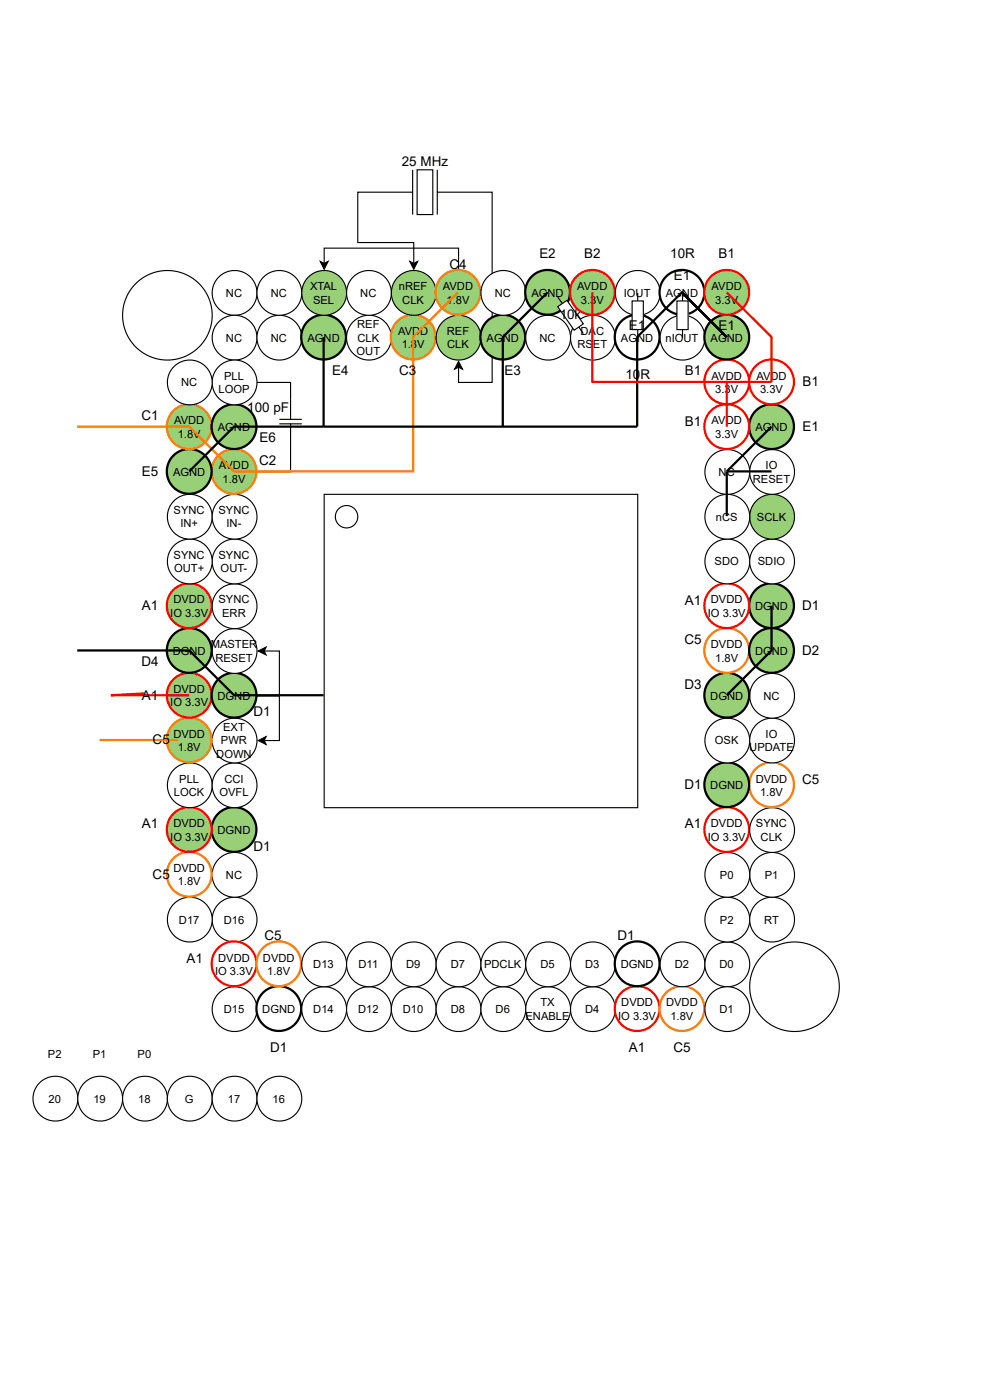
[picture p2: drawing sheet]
<svg xmlns="http://www.w3.org/2000/svg" width="210mm" height="297mm" viewBox="0 0 210 297" stroke-linecap="round" stroke-linejoin="round" font-family="sans-serif">
<path d="M102 40.8h2.3v40.3h-7.1v-3.2M97.2 76.7l.8 1.6-.8-.4-.8 .4z" fill="none" stroke="#000" stroke-width=".24"/>
<path d="M97.2 76.7l.8 1.6-.8-.4-.8 .4z" fill="#000"/>
<circle cx="49.7" cy="195.1" r="4.7" fill="#fff"/>
<circle cx="49.7" cy="195.1" r="4.7" fill="none" stroke="#000" stroke-width=".24"/>
<circle cx="40.2" cy="195.1" r="4.7" fill="#fff"/>
<circle cx="40.2" cy="195.1" r="4.7" fill="none" stroke="#000" stroke-width=".24"/>
<circle cx="49.7" cy="185.6" r="4.7" fill="#fff"/>
<circle cx="49.7" cy="185.6" r="4.7" fill="none" stroke="#000" stroke-width=".24"/>
<circle cx="40.1" cy="185.5" r="4.7" fill="#fff"/>
<circle cx="40.1" cy="185.5" r="4.7" fill="none" stroke="#ff8000" stroke-width=".47"/>
<circle cx="168.4" cy="209.3" r="9.5" fill="#fff"/>
<circle cx="168.4" cy="209.3" r="9.5" fill="none" stroke="#000" stroke-width=".24"/>
<circle cx="49.7" cy="214.1" r="4.7" fill="#fff"/>
<circle cx="49.7" cy="214.1" r="4.7" fill="none" stroke="#000" stroke-width=".24"/>
<circle cx="49.6" cy="204.5" r="4.7" fill="#fff"/>
<circle cx="49.6" cy="204.5" r="4.7" fill="none" stroke="#f00" stroke-width=".47"/>
<circle cx="59.1" cy="214" r="4.7" fill="#fff"/>
<circle cx="59.1" cy="214" r="4.7" fill="none" stroke="#000" stroke-width=".47"/>
<circle cx="59.1" cy="204.5" r="4.7" fill="#fff"/>
<circle cx="59.1" cy="204.5" r="4.7" fill="none" stroke="#ff8000" stroke-width=".47"/>
<circle cx="68.7" cy="214.1" r="4.7" fill="#fff"/>
<circle cx="68.7" cy="214.1" r="4.7" fill="none" stroke="#000" stroke-width=".24"/>
<circle cx="68.7" cy="204.6" r="4.7" fill="#fff"/>
<circle cx="68.7" cy="204.6" r="4.7" fill="none" stroke="#000" stroke-width=".24"/>
<circle cx="78.2" cy="214.1" r="4.7" fill="#fff"/>
<circle cx="78.2" cy="214.1" r="4.7" fill="none" stroke="#000" stroke-width=".24"/>
<circle cx="78.2" cy="204.6" r="4.7" fill="#fff"/>
<circle cx="78.2" cy="204.6" r="4.7" fill="none" stroke="#000" stroke-width=".24"/>
<circle cx="87.7" cy="214.1" r="4.7" fill="#fff"/>
<circle cx="87.7" cy="214.1" r="4.7" fill="none" stroke="#000" stroke-width=".24"/>
<circle cx="87.7" cy="204.6" r="4.7" fill="#fff"/>
<circle cx="87.7" cy="204.6" r="4.7" fill="none" stroke="#000" stroke-width=".24"/>
<circle cx="97.2" cy="214.1" r="4.7" fill="#fff"/>
<circle cx="97.2" cy="214.1" r="4.7" fill="none" stroke="#000" stroke-width=".24"/>
<circle cx="97.2" cy="204.6" r="4.7" fill="#fff"/>
<circle cx="97.2" cy="204.6" r="4.7" fill="none" stroke="#000" stroke-width=".24"/>
<circle cx="106.7" cy="214.1" r="4.7" fill="#fff"/>
<circle cx="106.7" cy="214.1" r="4.7" fill="none" stroke="#000" stroke-width=".24"/>
<circle cx="106.7" cy="204.6" r="4.7" fill="#fff"/>
<circle cx="106.7" cy="204.6" r="4.7" fill="none" stroke="#000" stroke-width=".24"/>
<circle cx="116.2" cy="214.1" r="4.7" fill="#fff"/>
<circle cx="116.2" cy="214.1" r="4.7" fill="none" stroke="#000" stroke-width=".24"/>
<circle cx="116.2" cy="204.6" r="4.7" fill="#fff"/>
<circle cx="116.2" cy="204.6" r="4.7" fill="none" stroke="#000" stroke-width=".24"/>
<circle cx="125.7" cy="214.1" r="4.7" fill="#fff"/>
<circle cx="125.7" cy="214.1" r="4.7" fill="none" stroke="#000" stroke-width=".24"/>
<circle cx="125.7" cy="204.6" r="4.7" fill="#fff"/>
<circle cx="125.7" cy="204.6" r="4.7" fill="none" stroke="#000" stroke-width=".24"/>
<circle cx="135.1" cy="214" r="4.7" fill="#fff"/>
<circle cx="135.1" cy="214" r="4.7" fill="none" stroke="#f00" stroke-width=".47"/>
<circle cx="135.1" cy="204.5" r="4.7" fill="#fff"/>
<circle cx="135.1" cy="204.5" r="4.7" fill="none" stroke="#000" stroke-width=".47"/>
<circle cx="144.6" cy="214" r="4.7" fill="#fff"/>
<circle cx="144.6" cy="214" r="4.7" fill="none" stroke="#ff8000" stroke-width=".47"/>
<circle cx="144.7" cy="204.6" r="4.7" fill="#fff"/>
<circle cx="144.7" cy="204.6" r="4.7" fill="none" stroke="#000" stroke-width=".24"/>
<circle cx="154.2" cy="204.6" r="4.7" fill="#fff"/>
<circle cx="154.2" cy="204.6" r="4.7" fill="none" stroke="#000" stroke-width=".24"/>
<circle cx="154.2" cy="214.1" r="4.7" fill="#fff"/>
<circle cx="154.2" cy="214.1" r="4.7" fill="none" stroke="#000" stroke-width=".24"/>
<circle cx="154.2" cy="195.1" r="4.7" fill="#fff"/>
<circle cx="154.2" cy="195.1" r="4.7" fill="none" stroke="#000" stroke-width=".24"/>
<circle cx="163.7" cy="195.1" r="4.7" fill="#fff"/>
<circle cx="163.7" cy="195.1" r="4.7" fill="none" stroke="#000" stroke-width=".24"/>
<circle cx="163.7" cy="185.6" r="4.7" fill="#fff"/>
<circle cx="163.7" cy="185.6" r="4.7" fill="none" stroke="#000" stroke-width=".24"/>
<circle cx="154.2" cy="185.6" r="4.7" fill="#fff"/>
<circle cx="154.2" cy="185.6" r="4.7" fill="none" stroke="#000" stroke-width=".24"/>
<circle cx="154.1" cy="176" r="4.7" fill="#fff"/>
<circle cx="154.1" cy="176" r="4.7" fill="none" stroke="#f00" stroke-width=".47"/>
<circle cx="163.7" cy="176.1" r="4.7" fill="#fff"/>
<circle cx="163.7" cy="176.1" r="4.7" fill="none" stroke="#000" stroke-width=".24"/>
<circle cx="163.6" cy="166.5" r="4.7" fill="#fff"/>
<circle cx="163.6" cy="166.5" r="4.7" fill="none" stroke="#ff8000" stroke-width=".47"/>
<circle cx="154.1" cy="166.5" r="4.7" fill="#97d077"/>
<circle cx="154.1" cy="166.5" r="4.7" fill="none" stroke="#000" stroke-width=".47"/>
<circle cx="154.2" cy="157.1" r="4.7" fill="#fff"/>
<circle cx="154.2" cy="157.1" r="4.7" fill="none" stroke="#000" stroke-width=".24"/>
<circle cx="163.7" cy="157.1" r="4.7" fill="#fff"/>
<circle cx="163.7" cy="157.1" r="4.7" fill="none" stroke="#000" stroke-width=".24"/>
<circle cx="163.7" cy="147.6" r="4.7" fill="#fff"/>
<circle cx="163.7" cy="147.6" r="4.7" fill="none" stroke="#000" stroke-width=".24"/>
<circle cx="154.1" cy="147.5" r="4.7" fill="#97d077"/>
<circle cx="154.1" cy="147.5" r="4.7" fill="none" stroke="#000" stroke-width=".47"/>
<circle cx="154.1" cy="138" r="4.7" fill="#fff"/>
<circle cx="154.1" cy="138" r="4.7" fill="none" stroke="#ff8000" stroke-width=".47"/>
<circle cx="163.6" cy="138" r="4.7" fill="#97d077"/>
<circle cx="163.6" cy="138" r="4.7" fill="none" stroke="#000" stroke-width=".47"/>
<circle cx="163.6" cy="128.5" r="4.7" fill="#97d077"/>
<circle cx="163.6" cy="128.5" r="4.7" fill="none" stroke="#000" stroke-width=".47"/>
<circle cx="154.1" cy="128.5" r="4.7" fill="#fff"/>
<circle cx="154.1" cy="128.5" r="4.7" fill="none" stroke="#f00" stroke-width=".47"/>
<circle cx="154.2" cy="119.1" r="4.7" fill="#fff"/>
<circle cx="154.2" cy="119.1" r="4.7" fill="none" stroke="#000" stroke-width=".24"/>
<circle cx="163.7" cy="119.1" r="4.7" fill="#fff"/>
<circle cx="163.7" cy="119.1" r="4.7" fill="none" stroke="#000" stroke-width=".24"/>
<circle cx="163.7" cy="109.6" r="4.7" fill="#97d077"/>
<circle cx="163.7" cy="109.6" r="4.7" fill="none" stroke="#000" stroke-width=".24"/>
<circle cx="154.2" cy="109.6" r="4.7" fill="#fff"/>
<circle cx="154.2" cy="109.6" r="4.7" fill="none" stroke="#000" stroke-width=".24"/>
<circle cx="154.2" cy="100.1" r="4.7" fill="#fff"/>
<circle cx="154.2" cy="100.1" r="4.7" fill="none" stroke="#000" stroke-width=".24"/>
<circle cx="163.7" cy="100.1" r="4.7" fill="#fff"/>
<circle cx="163.7" cy="100.1" r="4.7" fill="none" stroke="#000" stroke-width=".24"/>
<circle cx="163.6" cy="90.5" r="4.7" fill="#97d077"/>
<circle cx="163.6" cy="90.5" r="4.7" fill="none" stroke="#000" stroke-width=".47"/>
<circle cx="154.1" cy="90.5" r="4.7" fill="#fff"/>
<circle cx="154.1" cy="90.5" r="4.7" fill="none" stroke="#f00" stroke-width=".47"/>
<circle cx="35.5" cy="66.9" r="9.5" fill="#fff"/>
<circle cx="35.5" cy="66.9" r="9.5" fill="none" stroke="#000" stroke-width=".24"/>
<circle cx="49.7" cy="62.1" r="4.7" fill="#fff"/>
<circle cx="49.7" cy="62.1" r="4.7" fill="none" stroke="#000" stroke-width=".24"/>
<circle cx="49.7" cy="71.6" r="4.7" fill="#fff"/>
<circle cx="49.7" cy="71.6" r="4.7" fill="none" stroke="#000" stroke-width=".24"/>
<circle cx="59.2" cy="71.6" r="4.7" fill="#fff"/>
<circle cx="59.2" cy="71.6" r="4.7" fill="none" stroke="#000" stroke-width=".24"/>
<circle cx="59.2" cy="62.1" r="4.7" fill="#fff"/>
<circle cx="59.2" cy="62.1" r="4.7" fill="none" stroke="#000" stroke-width=".24"/>
<circle cx="68.6" cy="71.5" r="4.7" fill="#97d077"/>
<circle cx="68.6" cy="71.5" r="4.7" fill="none" stroke="#000" stroke-width=".47"/>
<circle cx="68.7" cy="62.1" r="4.7" fill="#97d077"/>
<circle cx="68.7" cy="62.1" r="4.7" fill="none" stroke="#000" stroke-width=".24"/>
<circle cx="78.2" cy="71.6" r="4.7" fill="#fff"/>
<circle cx="78.2" cy="71.6" r="4.7" fill="none" stroke="#000" stroke-width=".24"/>
<circle cx="78.2" cy="62.1" r="4.7" fill="#fff"/>
<circle cx="78.2" cy="62.1" r="4.7" fill="none" stroke="#000" stroke-width=".24"/>
<circle cx="87.6" cy="71.5" r="4.7" fill="#97d077"/>
<circle cx="87.6" cy="71.5" r="4.7" fill="none" stroke="#ff8000" stroke-width=".47"/>
<circle cx="87.7" cy="62.1" r="4.7" fill="#97d077"/>
<circle cx="87.7" cy="62.1" r="4.7" fill="none" stroke="#000" stroke-width=".24"/>
<circle cx="97.2" cy="71.6" r="4.7" fill="#97d077"/>
<g fill="none" stroke="#000" stroke-width=".24">
<path d="M67.9 55.5l.8 .4 .9-.4-.9 1.6zM68.7 55.9v-3.3h28.5v4.8"/>
<circle cx="97.2" cy="71.6" r="4.7"/>
</g>
<path d="M67.9 55.5l.8 .4 .9-.4-.9 1.6z" fill="#000"/>
<circle cx="97.1" cy="62" r="4.7" fill="#97d077"/>
<circle cx="97.1" cy="62" r="4.7" fill="none" stroke="#ff8000" stroke-width=".47"/>
<circle cx="106.6" cy="71.5" r="4.7" fill="#97d077"/>
<circle cx="106.6" cy="71.5" r="4.7" fill="none" stroke="#000" stroke-width=".47"/>
<circle cx="106.7" cy="62.1" r="4.7" fill="#fff"/>
<circle cx="106.7" cy="62.1" r="4.7" fill="none" stroke="#000" stroke-width=".24"/>
<circle cx="116.2" cy="71.6" r="4.7" fill="#fff"/>
<circle cx="116.2" cy="71.6" r="4.7" fill="none" stroke="#000" stroke-width=".24"/>
<circle cx="116.1" cy="62" r="4.7" fill="#97d077"/>
<circle cx="116.1" cy="62" r="4.7" fill="none" stroke="#000" stroke-width=".47"/>
<circle cx="125.7" cy="71.6" r="4.7" fill="#fff"/>
<circle cx="125.7" cy="71.6" r="4.7" fill="none" stroke="#000" stroke-width=".24"/>
<circle cx="125.6" cy="62" r="4.7" fill="#97d077"/>
<circle cx="125.6" cy="62" r="4.7" fill="none" stroke="#f00" stroke-width=".47"/>
<circle cx="135.1" cy="71.5" r="4.7" fill="#fff"/>
<circle cx="135.1" cy="71.5" r="4.7" fill="none" stroke="#000" stroke-width=".47"/>
<circle cx="135.2" cy="62.1" r="4.7" fill="#fff"/>
<circle cx="135.2" cy="62.1" r="4.7" fill="none" stroke="#000" stroke-width=".24"/>
<circle cx="144.7" cy="71.6" r="4.7" fill="#fff"/>
<circle cx="144.7" cy="71.6" r="4.7" fill="none" stroke="#000" stroke-width=".24"/>
<circle cx="144.6" cy="62" r="4.7" fill="#fff"/>
<circle cx="144.6" cy="62" r="4.7" fill="none" stroke="#000" stroke-width=".47"/>
<circle cx="154.1" cy="81" r="4.7" fill="#fff"/>
<circle cx="154.1" cy="81" r="4.7" fill="none" stroke="#f00" stroke-width=".47"/>
<circle cx="154.1" cy="71.5" r="4.7" fill="#97d077"/>
<circle cx="154.1" cy="71.5" r="4.7" fill="none" stroke="#000" stroke-width=".47"/>
<circle cx="154.1" cy="62" r="4.7" fill="#97d077"/>
<circle cx="154.1" cy="62" r="4.7" fill="none" stroke="#f00" stroke-width=".47"/>
<circle cx="163.6" cy="81" r="4.7" fill="#fff"/>
<circle cx="163.6" cy="81" r="4.7" fill="none" stroke="#f00" stroke-width=".47"/>
<circle cx="49.6" cy="176" r="4.7" fill="#97d077"/>
<circle cx="49.6" cy="176" r="4.7" fill="none" stroke="#000" stroke-width=".47"/>
<circle cx="40.1" cy="176" r="4.7" fill="#97d077"/>
<circle cx="40.1" cy="176" r="4.7" fill="none" stroke="#f00" stroke-width=".47"/>
<circle cx="40.2" cy="166.6" r="4.7" fill="#fff"/>
<circle cx="40.2" cy="166.6" r="4.7" fill="none" stroke="#000" stroke-width=".24"/>
<circle cx="49.7" cy="166.6" r="4.7" fill="#fff"/>
<circle cx="49.7" cy="166.6" r="4.7" fill="none" stroke="#000" stroke-width=".24"/>
<circle cx="49.7" cy="157.1" r="4.7" fill="#fff"/>
<circle cx="49.7" cy="157.1" r="4.7" fill="none" stroke="#000" stroke-width=".24"/>
<circle cx="40.1" cy="157" r="4.7" fill="#97d077"/>
<circle cx="40.1" cy="157" r="4.7" fill="none" stroke="#ff8000" stroke-width=".47"/>
<circle cx="40.1" cy="147.5" r="4.7" fill="#97d077"/>
<circle cx="40.1" cy="147.5" r="4.7" fill="none" stroke="#f00" stroke-width=".47"/>
<circle cx="49.6" cy="147.5" r="4.7" fill="#97d077"/>
<circle cx="49.6" cy="147.5" r="4.7" fill="none" stroke="#000" stroke-width=".47"/>
<circle cx="49.7" cy="138.1" r="4.7" fill="#fff"/>
<circle cx="49.7" cy="138.1" r="4.7" fill="none" stroke="#000" stroke-width=".24"/>
<circle cx="40.1" cy="138" r="4.7" fill="#97d077"/>
<circle cx="40.1" cy="138" r="4.7" fill="none" stroke="#000" stroke-width=".47"/>
<circle cx="40.1" cy="128.5" r="4.7" fill="#97d077"/>
<circle cx="40.1" cy="128.5" r="4.7" fill="none" stroke="#f00" stroke-width=".47"/>
<circle cx="49.7" cy="128.6" r="4.7" fill="#fff"/>
<circle cx="49.7" cy="128.6" r="4.7" fill="none" stroke="#000" stroke-width=".24"/>
<circle cx="49.7" cy="119.1" r="4.7" fill="#fff"/>
<circle cx="49.7" cy="119.1" r="4.7" fill="none" stroke="#000" stroke-width=".24"/>
<circle cx="40.2" cy="119.1" r="4.7" fill="#fff"/>
<circle cx="40.2" cy="119.1" r="4.7" fill="none" stroke="#000" stroke-width=".24"/>
<circle cx="40.2" cy="109.6" r="4.7" fill="#fff"/>
<circle cx="40.2" cy="109.6" r="4.7" fill="none" stroke="#000" stroke-width=".24"/>
<circle cx="49.7" cy="109.6" r="4.7" fill="#fff"/>
<circle cx="49.7" cy="109.6" r="4.7" fill="none" stroke="#000" stroke-width=".24"/>
<circle cx="49.6" cy="100" r="4.7" fill="#97d077"/>
<circle cx="49.6" cy="100" r="4.7" fill="none" stroke="#ff8000" stroke-width=".47"/>
<circle cx="40.1" cy="100" r="4.7" fill="#97d077"/>
<circle cx="40.1" cy="100" r="4.7" fill="none" stroke="#000" stroke-width=".47"/>
<circle cx="40.1" cy="90.5" r="4.7" fill="#97d077"/>
<circle cx="40.1" cy="90.5" r="4.7" fill="none" stroke="#ff8000" stroke-width=".47"/>
<circle cx="49.6" cy="90.5" r="4.7" fill="#97d077"/>
<circle cx="49.6" cy="90.5" r="4.7" fill="none" stroke="#000" stroke-width=".47"/>
<circle cx="49.7" cy="81.1" r="4.7" fill="#fff"/>
<circle cx="49.7" cy="81.1" r="4.7" fill="none" stroke="#000" stroke-width=".24"/>
<circle cx="40.2" cy="81.1" r="4.7" fill="#fff"/>
<circle cx="40.2" cy="81.1" r="4.7" fill="none" stroke="#000" stroke-width=".24"/>
<path d="M68.7 104.9h66.5v66.5h-66.5z" fill="#fff"/>
<path d="M68.7 104.9h66.5v66.5h-66.5z" fill="none" stroke="#000" stroke-width=".24"/>
<circle cx="73.5" cy="109.6" r="2.37" fill="#fff"/>
<g fill="none" stroke="#000" stroke-width=".24">
<path d="M78.2 40.8h-2.4v10.7h11.9v4.4M86.9 55.5l.8 .4 .9-.4-.9 1.6z"/>
<circle cx="73.5" cy="109.6" r="2.37"/>
</g>
<path d="M86.9 55.5l.8 .4 .9-.4-.9 1.6z" fill="#000"/>
<path d="M88.4 36h3.4v9.5h-3.4z" fill="#fff"/>
<path d="M87.5 36v9.5M88.4 36h3.4v9.5h-3.4zM92.7 36v9.5M78.2 40.8h9.3M92.7 40.8h9.3M54.5 81.1h7.1v7.9M59.2 89.9h4.8M59.2 89h4.8M61.6 89.9v10.2h-7.1" fill="none" stroke="#000" stroke-width=".24"/>
<path d="M134 63.8h2.4v6.1h-2.4z" fill="#fff"/>
<path d="M134 63.8h2.4v6.1h-2.4zM135.2 62.1v1.7M135.2 69.9v1.7" fill="none" stroke="#000" stroke-width=".24"/>
<path d="M143.5 63.8h2.4v6.1h-2.4z" fill="#fff"/>
<path d="M143.5 63.8h2.4v6.1h-2.4zM144.7 62.1v1.7M144.7 69.9v1.7" fill="none" stroke="#000" stroke-width=".24"/>
<path d="M97.1 62l-9.5 9.5v28.5h-38l-9.5-9.5h-23.7" fill="none" stroke="#ff8000" stroke-width=".47"/>
<path d="M68.6 71.5v19M116.1 62l-9.5 9.5v19M144.6 62l9.5 9.5-9.5-9.5-9.5 9.5v19h-66.5M68.6 90.5h-19l-9.5 9.5M16.4 138h23.7l9.5 9.5h19" fill="none" stroke="#000" stroke-width=".47"/>
<path d="M125.6 62v19h28.5v9.5M154.1 62l9.5 9.5v9.5h-9.5" fill="none" stroke="#f00" stroke-width=".47"/>
<path d="M118.2 65.1l2-1.4 3.5 5-2 1.4z" fill="#fff"/>
<path d="M118.2 63l1 1.4M118.2 65.1l2-1.4 3.5 5-2 1.4zM122.7 69.4l1 1.4M54.7 138.1l1.7-.8-.4 .8 .4 .8zM56 138.1h3.2v9.5h-4.7h4.7v9.5h-3.2M54.7 157.1l1.7-.8-.4 .8 .4 .8z" fill="none" stroke="#000" stroke-width=".24"/>
<path d="M163.6 90.5l-9.5 9.5M154.1 100v9.5M154.1 100h9.5M163.6 128.5v9.5l-9.5 9.5" fill="none" stroke="#000" stroke-width=".47"/>
<path d="M30.6 147.1l-7.1 .4h16.6" fill="none" stroke="#f00" stroke-width=".47"/>
<path d="M54.7 138.1l1.7-.8-.4 .8 .4 .8zM54.7 157.1l1.7-.8-.4 .8 .4 .8z" fill="#000"/>
<path d="M21.1 157h16.6" fill="none" stroke="#ff8000" stroke-width=".47"/>
<circle cx="11.7" cy="233.1" r="4.7" fill="#fff"/>
<circle cx="11.7" cy="233.1" r="4.7" fill="none" stroke="#000" stroke-width=".24"/>
<circle cx="21.2" cy="233.1" r="4.7" fill="#fff"/>
<circle cx="21.2" cy="233.1" r="4.7" fill="none" stroke="#000" stroke-width=".24"/>
<circle cx="30.7" cy="233.1" r="4.7" fill="#fff"/>
<circle cx="30.7" cy="233.1" r="4.7" fill="none" stroke="#000" stroke-width=".24"/>
<circle cx="40.2" cy="233.1" r="4.7" fill="#fff"/>
<circle cx="40.2" cy="233.1" r="4.7" fill="none" stroke="#000" stroke-width=".24"/>
<circle cx="49.7" cy="233.1" r="4.7" fill="#fff"/>
<circle cx="49.7" cy="233.1" r="4.7" fill="none" stroke="#000" stroke-width=".24"/>
<circle cx="59.2" cy="233.1" r="4.7" fill="#fff"/>
<circle cx="59.2" cy="233.1" r="4.7" fill="none" stroke="#000" stroke-width=".24"/>
<g font-size="2.8">
<text x="85.2" y="35.2">25 MHz</text>
<text x="95.3" y="57">C4</text>
<text x="114.3" y="54.7">E2</text>
<text x="123.8" y="54.7">B2</text>
<text x="142.1" y="54.7">10R</text>
<text x="142.8" y="59.4">E1</text>
<text x="152.3" y="54.7">B1</text>
<text x="118.7" y="67.7">10k</text>
<text x="133.3" y="70.1">E1</text>
<text x="152.3" y="70.1">E1</text>
<text x="70.4" y="79.6">E4</text>
<text x="84.6" y="79.6">C3</text>
<text x="107" y="79.6">E3</text>
<text x="132.6" y="80.3">10R</text>
<text x="145.2" y="79.6">B1</text>
<text x="170.1" y="82">B1</text>
<text x="30" y="89.1">C1</text>
<text x="52.4" y="87.4">100 pF</text>
<text x="55" y="93.8">E6</text>
<text x="145.2" y="90.3">B1</text>
<text x="170.1" y="91.5">E1</text>
<text x="30.1" y="101">E5</text>
<text x="54.9" y="98.6">C2</text>
<text x="30.1" y="129.4">A1</text>
<text x="145.2" y="128.3">A1</text>
<text x="170.1" y="129.4">D1</text>
<text x="145.1" y="136.6">C5</text>
<text x="30" y="141.3">D4</text>
<text x="170.1" y="138.9">D2</text>
<text x="30.1" y="148.4">A1</text>
<text x="145.1" y="146.1">D3</text>
<text x="53.7" y="152">D1</text>
<text x="32.4" y="157.9">C5</text>
<text x="145.1" y="167.4">D1</text>
<text x="170.1" y="166.2">C5</text>
<text x="30.1" y="175.7">A1</text>
<text x="145.2" y="175.7">A1</text>
<text x="53.7" y="180.5">D1</text>
<text x="32.4" y="186.4">C5</text>
<text x="56.1" y="199.5">C5</text>
<text x="130.9" y="199.5">D1</text>
<text x="39.6" y="204.2">A1</text>
<text x="57.3" y="223.2">D1</text>
<text x="133.3" y="223.2">A1</text>
<text x="142.8" y="223.2">C5</text>
</g>
<g font-size="2.4">
<text x="47.9" y="63">NC</text>
<text x="57.4" y="63">NC</text>
<text x="65.7" y="61.5">XTAL</text>
<text x="66.4" y="64.4">SEL</text>
<text x="76.4" y="63">NC</text>
<text x="84.6" y="61.5">nREF</text>
<text x="85.3" y="64.4">CLK</text>
<text x="93.9" y="61.5">AVDD</text>
<text x="94.7" y="64.4">1.8V</text>
<text x="104.9" y="63">NC</text>
<text x="112.7" y="63">AGND</text>
<text x="122.4" y="61.5">AVDD</text>
<text x="123.1" y="64.4">3.3V</text>
<text x="132.2" y="63">IOUT</text>
<text x="141.2" y="63">AGND</text>
<text x="150.9" y="61.5">AVDD</text>
<text x="151.6" y="64.4">3.3V</text>
<text x="75.7" y="69.6">REF</text>
<text x="84.4" y="71">AVDD</text>
<text x="94.7" y="71">REF</text>
<text x="123.1" y="71">DAC</text>
<text x="47.9" y="72.5">NC</text>
<text x="57.4" y="72.5">NC</text>
<text x="65.2" y="72.5">AGND</text>
<text x="75.6" y="75.3">OUT</text>
<text x="75.8" y="72.5">CLK</text>
<text x="85.2" y="73.9">1.8V</text>
<text x="94.8" y="73.9">CLK</text>
<text x="103.2" y="72.5">AGND</text>
<text x="114.4" y="72.5">NC</text>
<text x="122.4" y="73.9">RSET</text>
<text x="131.7" y="72.5">AGND</text>
<text x="141.1" y="72.5">nIOUT</text>
<text x="150.6" y="72.5">AGND</text>
<text x="38.4" y="82">NC</text>
<text x="46.3" y="83.4">LOOP</text>
<text x="47.5" y="80.5">PLL</text>
<text x="150.9" y="80.5">AVDD</text>
<text x="151.6" y="83.4">3.3V</text>
<text x="160.4" y="80.5">AVDD</text>
<text x="161.1" y="83.4">3.3V</text>
<text x="36.9" y="90">AVDD</text>
<text x="37.7" y="92.9">1.8V</text>
<text x="46.2" y="91.5">AGND</text>
<text x="150.9" y="90">AVDD</text>
<text x="151.6" y="92.9">3.3V</text>
<text x="160.1" y="91.5">AGND</text>
<text x="36.7" y="101">AGND</text>
<text x="46.4" y="99.5">AVDD</text>
<text x="152.4" y="101">NC</text>
<text x="162.3" y="99.5">IO</text>
<text x="47.2" y="102.4">1.8V</text>
<text x="159.6" y="102.4">RESET</text>
<text x="36.8" y="109">SYNC</text>
<text x="38.2" y="111.9">IN+</text>
<text x="46.3" y="109">SYNC</text>
<text x="48" y="111.9">IN-</text>
<text x="151.8" y="110.5">nCS</text>
<text x="160.5" y="110.5">SCLK</text>
<text x="36.8" y="118.5">SYNC</text>
<text x="46.3" y="118.5">SYNC</text>
<text x="151.5" y="120">SDO</text>
<text x="160.7" y="120">SDIO</text>
<text x="36.9" y="121.4">OUT+</text>
<text x="46.8" y="121.4">OUT-</text>
<text x="36.1" y="130.9">IO 3.3V</text>
<text x="36.8" y="128">DVDD</text>
<text x="46.3" y="128">SYNC</text>
<text x="47.1" y="130.9">ERR</text>
<text x="150.1" y="130.9">IO 3.3V</text>
<text x="150.7" y="128">DVDD</text>
<text x="160.1" y="129.4">DGND</text>
<text x="44.7" y="137.5">MASTER</text>
<text x="150.7" y="137.5">DVDD</text>
<text x="36.6" y="138.9">DGND</text>
<text x="45.7" y="140.4">RESET</text>
<text x="151.6" y="140.4">1.8V</text>
<text x="160.1" y="138.9">DGND</text>
<text x="36.1" y="149.9">IO 3.3V</text>
<text x="36.8" y="147">DVDD</text>
<text x="46.1" y="148.4">DGND</text>
<text x="150.6" y="148.4">DGND</text>
<text x="161.9" y="148.4">NC</text>
<text x="47.3" y="155.1">EXT</text>
<text x="36.8" y="156.5">DVDD</text>
<text x="37.7" y="159.4">1.8V</text>
<text x="45.9" y="160.8">DOWN</text>
<text x="46.8" y="157.9">PWR</text>
<text x="151.6" y="157.9">OSK</text>
<text x="158.8" y="159.4">UPDATE</text>
<text x="162.3" y="156.5">IO</text>
<text x="38" y="166">PLL</text>
<text x="47.6" y="166">CCI</text>
<text x="150.6" y="167.4">DGND</text>
<text x="160.2" y="166">DVDD</text>
<text x="36.9" y="168.9">LOCK</text>
<text x="46.5" y="168.9">OVFL</text>
<text x="161.1" y="168.9">1.8V</text>
<text x="36.1" y="178.4">IO 3.3V</text>
<text x="36.8" y="175.5">DVDD</text>
<text x="46.1" y="176.9">DGND</text>
<text x="150.1" y="178.4">IO 3.3V</text>
<text x="150.7" y="175.5">DVDD</text>
<text x="160.3" y="175.5">SYNC</text>
<text x="161.3" y="178.4">CLK</text>
<text x="36.8" y="185">DVDD</text>
<text x="37.7" y="187.9">1.8V</text>
<text x="47.9" y="186.4">NC</text>
<text x="152.6" y="186.4">P0</text>
<text x="162.1" y="186.4">P1</text>
<text x="37.9" y="195.9">D17</text>
<text x="47.4" y="195.9">D16</text>
<text x="152.6" y="195.9">P2</text>
<text x="162" y="195.9">RT</text>
<text x="46.3" y="204">DVDD</text>
<text x="55.7" y="204">DVDD</text>
<text x="45.6" y="206.8">IO 3.3V</text>
<text x="56.7" y="206.8">1.8V</text>
<text x="66.4" y="205.4">D13</text>
<text x="76" y="205.4">D11</text>
<text x="86.1" y="205.4">D9</text>
<text x="95.6" y="205.4">D7</text>
<text x="102.6" y="205.4">PDCLK</text>
<text x="114.6" y="205.4">D5</text>
<text x="124.1" y="205.4">D3</text>
<text x="131.6" y="205.4">DGND</text>
<text x="143.1" y="205.4">D2</text>
<text x="152.6" y="205.4">D0</text>
<text x="47.4" y="214.9">D15</text>
<text x="55.6" y="214.9">DGND</text>
<text x="66.4" y="214.9">D14</text>
<text x="75.9" y="214.9">D12</text>
<text x="85.4" y="214.9">D10</text>
<text x="95.6" y="214.9">D8</text>
<text x="105.1" y="214.9">D6</text>
<text x="114.6" y="213.5">TX</text>
<text x="124.1" y="214.9">D4</text>
<text x="131.7" y="213.5">DVDD</text>
<text x="141.2" y="213.5">DVDD</text>
<text x="152.6" y="214.9">D1</text>
<text x="111.4" y="216.3">ENABLE</text>
<text x="131.1" y="216.3">IO 3.3V</text>
<text x="142.1" y="216.3">1.8V</text>
<text x="10.2" y="224.4">P2</text>
<text x="19.7" y="224.4">P1</text>
<text x="29.2" y="224.4">P0</text>
<text x="10.3" y="233.9">20</text>
<text x="19.8" y="233.9">19</text>
<text x="29.3" y="233.9">18</text>
<text x="39.2" y="233.9">G</text>
<text x="48.3" y="233.9">17</text>
<text x="57.8" y="233.9">16</text>
</g>
</svg>
